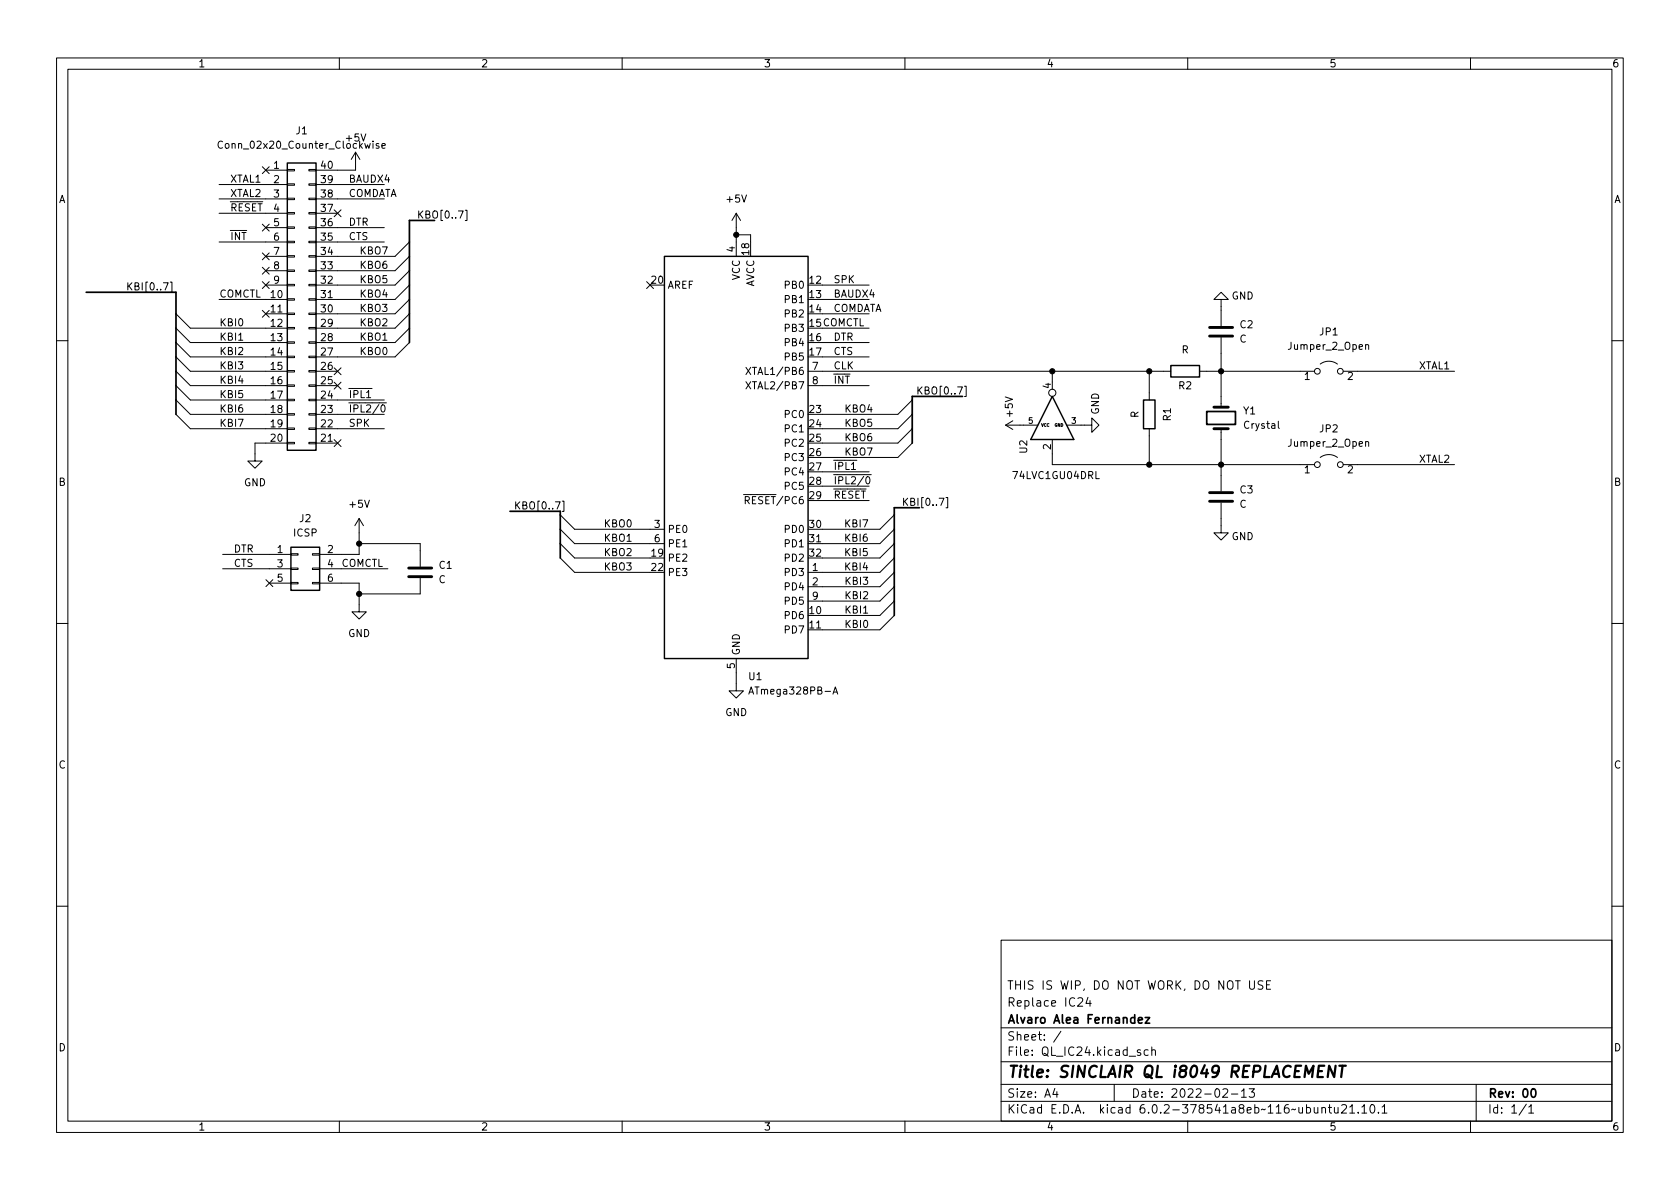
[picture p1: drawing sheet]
<svg xmlns="http://www.w3.org/2000/svg" width="297mm" height="210mm" viewBox="0 0 297 210" stroke-linecap="round" stroke-linejoin="round" font-family="sans-serif">
<g fill="none" stroke="#000" stroke-width=".18">
<path d="M10 10.2h277v190.1h-277zM12 12.2h273v186.1h-273zM60 10.2v2M110 10.2v2M160 10.2v2M210 10.2v2M260 10.2v2M38.7 32.6h12.1M38.7 35.2h12.1M38.7 37.7h12.1M39.3 25.1a.6 .6 0 0 0-.8 .4 .6 .6 0 0 0 .6 .7l.2-.1M46.4 39.6l1.2 1.3"/>
<path d="M46.4 29.5l1.2 1.2M47 30.1h3.8M47.6 39.6l-1.2 1.3M47.6 29.5l-1.2 1.2M50.8 37.6h1.3v.2h-1.3zM50.8 35h1.3v.3h-1.3zM50.8 32.5h1.3v.3h-1.3zM50.8 30h1.3v.2h-1.3zM54.6 37.6h1.3v.2h-1.3zM54.6 35h1.3v.3h-1.3zM54.6 32.5h1.3v.3h-1.3zM54.6 30h1.3v.2h-1.3z"/>
<path d="M55.9 32.6h12M55.9 35.2h12M55.9 37.7h3.8M59.1 37.1l1.2 1.2M60.3 37.1l-1.2 1.2M62.9 26.9l-.8 1.3M62.9 26.9v3.2h-7M62.9 26.9l.7 1.3M67 25.4h-.3l-.2 .2 .1 .1 .4 .2v.3h-.5M67.5 25.8l.6-.1v-.3h-.4l-.2 .2 .1 .6h.5M81.1 37.3h.8l-.5 1.3M82.3 37.2h.3v1.8h-.3"/>
<path d="M130.2 37.7l-.8 1.3M130.2 37.7v7.6M130.2 37.7l.7 1.3M28.9 50h.8l-.5 1.3M30.1 49.9h.3v1.8h-.3M31.1 55.5l2.6 2.5h17.1M31.1 58l2.6 2.6h17.1M38.7 53h12.1M38.7 42.8h12.1M46.4 47.3l1.2 1.2M46.4 44.7l1.2 1.2M46.4 49.8l1.2 1.2"/>
<path d="M46.4 54.9l1.2 1.2M47 55.5h3.8M47 50.4h3.8M47 47.9h3.8M47 45.3h3.8M47 40.3h3.8M47.6 47.3l-1.2 1.2M47.6 44.7l-1.2 1.2M47.6 49.8l-1.2 1.2M47.6 54.9l-1.2 1.2M50.8 57.9h1.3v.3h-1.3zM50.8 55.4h1.3v.2h-1.3z"/>
<path d="M50.8 52.8h1.3v.3h-1.3zM50.8 50.3h1.3v.2h-1.3zM50.8 47.7h1.3v.3h-1.3zM50.8 45.2h1.3v.3h-1.3zM50.8 42.7h1.3v.2h-1.3zM50.8 40.1h1.3v.3h-1.3zM54.6 57.9h1.3v.3h-1.3zM54.6 55.4h1.3v.2h-1.3zM54.6 52.8h1.3v.3h-1.3zM54.6 50.3h1.3v.2h-1.3zM54.6 47.7h1.3v.3h-1.3zM54.6 45.2h1.3v.3h-1.3z"/>
<path d="M54.6 42.7h1.3v.2h-1.3zM54.6 40.1h1.3v.3h-1.3zM55.9 42.8h12M55.9 40.3h12M72.4 50.4l-2.6 2.6h-13.9M72.4 53l-2.6 2.5h-13.9M72.4 55.5l-2.6 2.5h-13.9M72.4 58l-2.6 2.6h-13.9M72.4 47.9l-2.6 2.5h-13.9M72.4 45.3l-2.6 2.6h-13.9M72.4 42.8l-2.6 2.5h-13.9M114.3 49.8l1.2 1.2"/>
<path d="M115.5 49.8l-1.2 1.2M130.2 41.5h2.5v1.3M145.4 53h8.3M145.4 55.5h8.3M145.4 58h8.3M145.4 50.4h8.3M215.9 53h1.3l-1.3-1.3-1.3 1.3h1.3v4.7M215.9 59.7v12.3M10 60.2h2M31.1 63.1l2.6 2.6h17.1M31.1 65.7l2.6 2.5h17.1M31.1 60.6l2.6 2.5h17.1"/>
<path d="M31.1 68.2l2.6 2.5h17.1M31.1 70.7l2.6 2.6h17.1M31.1 73.3l2.6 2.5h17.1M42.2 60.2h.7M50.8 78.2h1.3v.3h-1.3zM50.8 75.7h1.3v.2h-1.3zM50.8 73.1h1.3v.3h-1.3zM50.8 70.6h1.3v.3h-1.3zM50.8 68.1h1.3v.2h-1.3zM50.8 65.5h1.3v.3h-1.3zM50.8 63h1.3v.2h-1.3zM50.8 60.4h1.3v.3h-1.3z"/>
<path d="M50.8 78.4h-5.7v3.1h1.3l-1.3 1.3-1.3-1.3h1.3M54.6 78.2h1.3v.3h-1.3zM54.6 75.7h1.3v.2h-1.3zM54.6 73.1h1.3v.3h-1.3zM54.6 70.6h1.3v.3h-1.3zM54.6 68.1h1.3v.2h-1.3zM54.6 65.5h1.3v.3h-1.3zM54.6 63h1.3v.2h-1.3zM54.6 60.4h1.3v.3h-1.3zM55.9 65.7h3.8M55.9 68.2h3.8M55.9 70.7h12"/>
<path d="M55.9 73.3h12M55.9 75.8h12M55.9 78.4h3.8M59.1 77.7l1.2 1.3M59.1 65l1.2 1.3M59.1 67.6l1.2 1.2M60.3 67.6l-1.2 1.2M60.3 65l-1.2 1.3M60.3 77.7l-1.2 1.3M72.4 60.6l-2.6 2.5h-13.9M131.9 65l.8 1.2M131.9 67.5l.8 1.3"/>
<path d="M132.7 65l-.8 1.2M132.7 67.5l-.8 1.3M142.9 65.7h64.1M142.9 68.2h10.8M145.4 60.6h8.3M145.4 63.1h8.3M161.3 70.7l-2.6 2.6h-13.3M161.3 73.3l-2.6 2.5h-13.3M161.3 75.8l-2.6 2.6h-13.3M161.3 78.4l-2.6 2.5h-13.3M169.3 68.4h.9l-.6 1.3M170.5 68.3h.3v1.8h-.3"/>
<path d="M177.8 75.2h5.7M177.8 75.2l1.3 .7M179.1 74.4l-1.3 .8M186.1 65.7v1.9M186.1 77.7v4.5h46.3M188.6 75.2h4.4v1.2l1.3-1.2-1.3-1.3v1.3M203.2 65.7v5M203.2 75.8v6.4M212.1 65.7h20.3M215.9 75.8v11.1M226 74.5v1.1l.2 .2M233.4 64.4a2.54 2.54 0 0 1 3.1 0"/>
<path d="M237.5 65.7h19.7M241.5 78.2l.1-.1h.3l.1 .8M241.5 61.1l.1-.2 .3 .1 .1 .8M285 60.2h2M39.4 98h12M51.4 97.9h1.3v.3h-1.3zM55.2 97.9h1.3v.3h-1.3zM63.5 91.7l-.8 1.3M63.5 91.7v6.3h-7M63.5 91.7l.8 1.3M63.5 96.1h10.8v4.1M98.2 88.7h.8l-.5 1.3"/>
<path d="M99.1 98.7l2.5 2.5h13.3M99.1 91.1l2.5 2.5h15.9M99.1 93.6l2.5 2.5h15.9M99.1 96.1l2.5 2.6h13.3M99.4 88.6h.3v1.8h-.3M145.4 83.4h8.3M145.4 86h8.3M145.4 88.5h8.3M158.1 98.7l-2.5 2.5h-12.7M158.1 91.1l-2.5 2.5h-10.2M158.1 93.6l-2.5 2.5h-12.7M158.1 96.1l-2.5 2.6h-10.2"/>
<path d="M166.1 88.1h.8l-.5 1.3M167.3 88h.3v1.8h-.3M215.9 88.9v5.3h1.3l-1.3 1.3-1.3-1.3h1.3M233.4 80.9a2.54 2.54 0 0 1 3.1 0M237.5 82.2h19.7M10 110.2h2M39.4 100.6h12M47 102.5l1.2 1.2M47.6 103.1h3.8M48.2 102.5l-1.2 1.2M51.4 103h1.3v.2h-1.3zM51.4 100.5h1.3v.2h-1.3z"/>
<path d="M55.2 103h1.3v.2h-1.3zM55.2 100.5h1.3v.2h-1.3zM56.5 103.1h7v5.1h-1.3l1.3 1.3 1.3-1.3h-1.3M56.5 100.6h12.1M74.3 102.2v2.8h-10.8M130.2 116.5v5.7h1.2l-1.2 1.2-1.3-1.2h1.3M152.7 108.4h.7M158.1 108.8l-2.5 2.6h-12.7M158.1 101.2l-2.5 2.6h-12.7M158.1 103.8l-2.5 2.5h-12.7M158.1 106.3l-2.5 2.5h-10.2M285 110.2h2"/>
<path d="M132.4 122.7l.4-1.2 .4 1.2M132.5 122.4h.6M147.3 122.7l.4-1.2 .4 1.2M147.4 122.4h.6M10 160.2h2M177 166.3h108v32h-108zM190.6 176.6l.5-.2 .3 .2v.3l-.9 1h.9M192.4 176.4l-.4 1h.9M192.7 176.9v1M220.9 173.4v1.2l.3 .3h.4l.2-.3v-1.2M223.3 173.5l-.6-.1-.3 .3 .2 .4 .6 .3v.4l-.2 .1h-.6M223.9 174.1h.5"/>
<path d="M224.6 173.4h-.7v1.5h.7M285 160.2h2M60 198.3v2M110 198.3v2M160 198.3v2M177 194.8h108M177 191.8h108M177 187.8h108M177 181.8h108M186.5 192.5l-.4 1h1M186.9 193v1M187.6 182.4l-1.3 1.9"/>
<path d="M197 191.8v3M201.6 185.7l-.3-.1-.2 .2v.3l.5 .1v.4h-.5M203 185.7l-.4-.1-.3 .3v.4l.1 .3h.6M203.6 185.8l.3-.2 .3 .1 .1 .9M203.6 185.1v1.5M210 198.3v2M216.2 192.7l.6-.2 .2 .2 .1 .3-1 1h1M217.7 193.5h1.2M219.5 193l.4-.5v1.5M219.5 194h.9M220.9 192.5h.9l-.5 .6 .4 .1v.7l-.2 .1h-.4l-.2-.1M233.7 196l.2-.2 .4 .1 .1 .9"/>
<path d="M233.7 195.8v1M234.9 195.8h.5M235.1 195.3v1.3l.3 .2M235.9 195.8l.1 1h.4l.2-.1M236.6 195.8v1M237.2 195.5l.6-.2 .2 .2 .1 .3-1 1h1M238.6 195.8l.5-.5v1.5M238.6 196.8h.9M240.1 196.7v.1M240.8 195.8l.4-.5v1.5M240.8 196.8h.8M242.4 195.4l.2-.1a.81 .81 0 0 1 .6 .7 .81 .81 0 0 1-.3 .8h-.2a.81 .81 0 0 1-.6-.6 .81 .81 0 0 1 .3-.8z"/>
<path d="M243.7 196.7v.1M244.4 195.8l.4-.5v1.5M244.4 196.8h.8M260 198.3v2M261 191.8v6.5M269.9 195.3l-1.3 1.9M270.3 195.8l.4-.5v1.5M270.3 196.8h.9"/>
<circle cx="186.1" cy="69.5" r=".63"/>
<circle cx="232.9" cy="65.7" r=".51"/>
<circle cx="237" cy="65.7" r=".51"/>
<circle cx="232.9" cy="82.2" r=".51"/>
<circle cx="237" cy="82.2" r=".51"/>
</g>
<path d="M76.8 39h-4.4v21.6M15.2 51.7h15.9v21.6M170.2 70.1h-8.9v8.3M213.4 72.8h5v2.3h-5zM90.2 90.4h8.9v8.3M162.6 89.8h-4.5v19M202.5 179.9h.8l-.8 1h.8M201.3 180.4l.7-.1-.1-.3-.4-.1-.2 .2v.8h.6M270.9 192.6l.2-.1a.81 .81 0 0 1 .5 .7 .81 .81 0 0 1-.3 .8h-.1a.81 .81 0 0 1-.6-.6 .81 .81 0 0 1 .3-.8z" fill="none" stroke="#000" stroke-width=".3"/>
<path d="M236.1 188.5l-.2 2-.9-2-.2 2M236.8 188.5h1.2M237.4 188.5l-.3 2" fill="none" stroke="#000" stroke-width=".4"/>
<path d="M213.9 57.9h4M213.9 59.4h4M214.6 72h2.6M214.6 75.8h2.6M213.9 88.6h4M213.9 87.1h4M72.3 102h4M72.3 100.5h4" fill="none" stroke="#000" stroke-width=".51"/>
<path d="M50.8 28.8h5.1v50.8h-5.1zM117.5 45.3h25.4v71.2h-25.4zM182.2 77.7h7.7zM182.2 77.7l3.9-7.6 3.8 7.6M202.2 70.7h2v5.1h-2zM207 64.6h5.1v2.1h-5.1zM51.4 96.8h5.1v7.6h-5.1z" fill="none" stroke="#000" stroke-width=".25"/>
<g fill="#000" stroke="#000" stroke-width=".18">
<circle cx="130.2" cy="41.5" r=".46"/>
<circle cx="186.1" cy="65.7" r=".46"/>
<circle cx="203.2" cy="65.7" r=".46"/>
<circle cx="215.9" cy="65.7" r=".46"/>
<circle cx="63.5" cy="96.1" r=".46"/>
<circle cx="203.2" cy="82.2" r=".46"/>
<circle cx="215.9" cy="82.2" r=".46"/>
<circle cx="63.5" cy="105" r=".46"/>
</g>
<text font-size="2.8" x="178" y="190.6">Title: SINCLAIR QL i8049 REPLACEMENT</text>
<g font-size="2.1">
<text x="178" y="178">Replace IC24</text>
<text x="178" y="175">THIS IS WIP, DO NOT WORK, DO NOT USE</text>
<text x="178" y="184">Sheet: /</text>
<text x="178" y="181">Alvaro Alea Fernandez</text>
<text x="178" y="186.7">File: QL_IC24.kicad_sch</text>
<text x="178" y="196.9">KiCad E.D.A. kicad 6.0.2-378541a8eb~116~ubuntu21.10.1</text>
<text x="178" y="194.1">Size: A4</text>
<text x="200" y="194.1">Date: 2022-02-13</text>
<text x="263" y="194.1">Rev: 00</text>
<text x="263" y="196.9">Id: 1/1</text>
</g>
<g font-size="1.8">
<text x="35" y="11.9">1</text>
<text x="85" y="11.9">2</text>
<text x="135" y="11.9">3</text>
<text x="185" y="11.9">4</text>
<text x="235" y="11.9">5</text>
<text x="285" y="11.9">6</text>
<text x="52.4" y="23.7">J1</text>
<text x="39.4" y="26.3">Conn_02x20_Counter_Clockwise</text>
<text x="48.4" y="29.8">1</text>
<text x="56.8" y="29.8">40</text>
<text x="61.3" y="25">+5V</text>
<text x="10.3" y="35.9">A</text>
<text x="40.6" y="34.8">XTAL2</text>
<text x="40.6" y="32.3">XTAL1</text>
<text x="48.4" y="32.4">2</text>
<text x="48.4" y="34.9">3</text>
<text x="56.8" y="34.9">38</text>
<text x="56.8" y="32.4">39</text>
<text x="61.6" y="32.3">BAUDX4</text>
<text x="61.6" y="34.8">COMDATA</text>
<text x="128.6" y="35.8">+5V</text>
<text x="285.3" y="35.9">A</text>
<text x="40.6" y="37.4">~{RESET}4</text>
<text x="48.4" y="40">5</text>
<text x="56.8" y="40">36</text>
<text x="56.8" y="37.5">37</text>
<text x="61.6" y="39.9">DTR</text>
<text x="73.7" y="38.6">KBO[0..7]</text>
<text x="40.6" y="42.4">~{INT}</text>
<text x="48.4" y="42.5">6</text>
<text x="48.4" y="45.1">7</text>
<text x="48.4" y="47.6">8</text>
<text x="56.8" y="47.6">33</text>
<text x="56.8" y="45.1">34</text>
<text x="56.8" y="42.5">35</text>
<text x="61.6" y="42.4">CTS</text>
<text x="63.5" y="47.5">KBO6</text>
<text x="63.5" y="45">KBO7</text>
<text x="129.9" y="44.6" transform="rotate(-90 129.9 44.6)">4</text>
<text x="132.5" y="45" transform="rotate(-90 132.5 45)">18</text>
<text x="22.2" y="51.3">KBI[0..7]</text>
<text x="38.7" y="52.6">COMCTL</text>
<text x="47.9" y="52.7">10</text>
<text x="48.4" y="50.2">9</text>
<text x="56.8" y="52.7">31</text>
<text x="56.8" y="50.2">32</text>
<text x="63.5" y="52.6">KBO4</text>
<text x="63.5" y="50.1">KBO5</text>
<text x="115.2" y="50.2">20</text>
<text x="118" y="51">AREF</text>
<text x="130.8" y="49.6" transform="rotate(-90 130.8 49.6)">VCC</text>
<text x="133.3" y="50.9" transform="rotate(-90 133.3 50.9)">AVCC</text>
<text x="138.9" y="51">PB0</text>
<text x="138.9" y="53.6">PB1</text>
<text x="143.2" y="50.2">12</text>
<text x="143.2" y="52.7">13</text>
<text x="147.3" y="52.6">BAUDX4</text>
<text x="147.3" y="50.1">SPK</text>
<text x="217.7" y="53">GND</text>
<text x="38.7" y="57.7">KBI0</text>
<text x="47.9" y="55.2">11</text>
<text x="47.9" y="57.8">12</text>
<text x="56.8" y="57.8">29</text>
<text x="56.8" y="55.2">30</text>
<text x="63.5" y="57.7">KBO2</text>
<text x="63.5" y="55.1">KBO3</text>
<text x="138.9" y="56.1">PB2</text>
<text x="138.9" y="58.7">PB3</text>
<text x="143.2" y="55.2">14</text>
<text x="143.2" y="57.8">15COMCTL</text>
<text x="147.3" y="55.1">COMDATA</text>
<text x="219.3" y="58">C2</text>
<text x="233.4" y="59.3">JP1</text>
<text x="38.7" y="65.3">KBI3</text>
<text x="38.7" y="62.8">KBI2</text>
<text x="38.7" y="60.2">KBI1</text>
<text x="47.9" y="60.3">13</text>
<text x="47.9" y="62.9">14</text>
<text x="47.9" y="65.4">15</text>
<text x="56.8" y="65.4">26</text>
<text x="56.8" y="62.9">27</text>
<text x="56.8" y="60.3">28</text>
<text x="63.5" y="62.8">KBO0</text>
<text x="63.5" y="60.2">KBO1</text>
<text x="138.9" y="61.2">PB4</text>
<text x="138.9" y="63.7">PB5</text>
<text x="143.2" y="60.3">16</text>
<text x="143.2" y="62.9">17</text>
<text x="143.7" y="65.4">7</text>
<text x="147.3" y="60.2">DTR</text>
<text x="147.3" y="62.8">CTS</text>
<text x="147.3" y="65.3">CLK</text>
<text x="208.9" y="62.5">R</text>
<text x="219.2" y="60.6">C</text>
<text x="228" y="61.8">Jumper_2_Open</text>
<text x="250.8" y="65.3">XTAL1</text>
<text x="38.7" y="67.8">KBI4</text>
<text x="38.7" y="70.4">KBI5</text>
<text x="47.9" y="67.9">16</text>
<text x="47.9" y="70.5">17</text>
<text x="56.8" y="70.5">24</text>
<text x="56.8" y="67.9">25</text>
<text x="61.6" y="70.4">~{IPL1}</text>
<text x="132.8" y="66.3">XTAL1/PB6</text>
<text x="132.8" y="68.8">XTAL2/PB7</text>
<text x="143.7" y="67.9">8</text>
<text x="147.3" y="67.8">~{INT}</text>
<text x="161.9" y="69.7">KBO[0..7]</text>
<text x="185.8" y="68.7" transform="rotate(-90 185.8 68.7)">4</text>
<text x="208.4" y="68.8">R2</text>
<text x="230.6" y="67.2">1</text>
<text x="238.3" y="67.2">2</text>
<text x="38.7" y="75.5">KBI7</text>
<text x="38.7" y="72.9">KBI6</text>
<text x="47.9" y="73">18</text>
<text x="47.9" y="75.6">19</text>
<text x="56.8" y="75.6">22</text>
<text x="56.8" y="73">23</text>
<text x="61.6" y="72.9">~{IPL2/0}</text>
<text x="61.6" y="75.5">SPK</text>
<text x="138.9" y="73.9">PC0</text>
<text x="138.9" y="76.4">PC1</text>
<text x="143.2" y="73">23</text>
<text x="143.2" y="75.6">24</text>
<text x="149.2" y="72.9">KBO4</text>
<text x="149.2" y="75.5">KBO5</text>
<text x="179.1" y="73.6" transform="rotate(-90 179.1 73.6)">+5V</text>
<text x="194.3" y="73.3" transform="rotate(-90 194.3 73.3)">GND</text>
<text x="201.3" y="73.9" transform="rotate(-90 201.3 73.9)">R</text>
<text x="207" y="74.4" transform="rotate(-90 207 74.4)">R1</text>
<text x="219.9" y="73.3">Y1</text>
<text x="220.1" y="75.8">Crystal</text>
<text x="233.4" y="76.4">JP2</text>
<text x="47.9" y="78.1">20</text>
<text x="56.8" y="78.1">21</text>
<text x="138.9" y="79">PC2</text>
<text x="138.9" y="81.5">PC3</text>
<text x="143.2" y="78.1">25</text>
<text x="143.2" y="80.6">26</text>
<text x="143.2" y="83.2">27</text>
<text x="147.3" y="83.1">~{IPL1}</text>
<text x="149.2" y="80.5">KBO7</text>
<text x="149.2" y="78">KBO6</text>
<text x="181.6" y="80.1" transform="rotate(-90 181.6 80.1)">U2</text>
<text x="185.8" y="79.5" transform="rotate(-90 185.8 79.5)">2</text>
<text x="228" y="79">Jumper_2_Open</text>
<text x="230.6" y="83.7">1</text>
<text x="238.3" y="83.7">2</text>
<text x="250.8" y="81.8">XTAL2</text>
<text x="10.3" y="85.9">B</text>
<text x="43.1" y="86">GND</text>
<text x="61.9" y="89.8">+5V</text>
<text x="131.2" y="89.1">~{RESET}/PC6</text>
<text x="138.9" y="84.1">PC4</text>
<text x="138.9" y="86.6">PC5</text>
<text x="143.2" y="85.7">28</text>
<text x="143.2" y="88.3">29</text>
<text x="147.3" y="85.6">~{IPL2/0}</text>
<text x="147.3" y="88.2">~{RESET}</text>
<text x="159.4" y="89.4">KBI[0..7]</text>
<text x="179.3" y="84.7">74LVC1GU04DRL</text>
<text x="219.2" y="89.8">C</text>
<text x="219.3" y="87.2">C3</text>
<text x="285.3" y="85.9">B</text>
<text x="51.9" y="94.9">ICSP</text>
<text x="53" y="92.3">J2</text>
<text x="90.8" y="90.1">KBO[0..7]</text>
<text x="106.7" y="95.8">KBO1</text>
<text x="106.7" y="93.2">KBO0</text>
<text x="115.7" y="93.3">3</text>
<text x="115.7" y="95.9">6</text>
<text x="118" y="94.2">PE0</text>
<text x="138.9" y="94.2">PD0</text>
<text x="143.2" y="93.3">30</text>
<text x="143.2" y="95.9">31</text>
<text x="149.6" y="95.8">KBI6</text>
<text x="149.6" y="93.2">KBI7</text>
<text x="217.7" y="95.5">GND</text>
<text x="41.3" y="100.2">CTS</text>
<text x="41.3" y="97.7">DTR</text>
<text x="49" y="97.8">1</text>
<text x="49" y="100.3">3</text>
<text x="57.9" y="97.8">2</text>
<text x="57.9" y="100.3">4</text>
<text x="60.3" y="100.2">COMCTL</text>
<text x="77.7" y="100.6">C1</text>
<text x="106.7" y="100.9">KBO3</text>
<text x="106.7" y="98.3">KBO2</text>
<text x="115.2" y="98.4">19</text>
<text x="115.2" y="101">22</text>
<text x="118" y="99.3">PE2</text>
<text x="118" y="101.8">PE3</text>
<text x="118" y="96.8">PE1</text>
<text x="138.9" y="101.8">PD3</text>
<text x="138.9" y="96.8">PD1</text>
<text x="138.9" y="99.3">PD2</text>
<text x="143.2" y="98.4">32</text>
<text x="143.7" y="101">1</text>
<text x="149.6" y="98.3">KBI5</text>
<text x="149.6" y="100.9">KBI4</text>
<text x="49" y="102.9">5</text>
<text x="57.9" y="102.9">6</text>
<text x="77.5" y="103.1">C</text>
<text x="138.9" y="104.4">PD4</text>
<text x="138.9" y="106.9">PD5</text>
<text x="143.7" y="103.5">2</text>
<text x="143.7" y="106">9</text>
<text x="149.2" y="105.9">KBI2</text>
<text x="149.2" y="103.4">KBI3</text>
<text x="61.5" y="112.6">GND</text>
<text x="138.9" y="109.5">PD6</text>
<text x="138.9" y="112">PD7</text>
<text x="143.2" y="108.6">10</text>
<text x="143.2" y="111.1">11</text>
<text x="149.2" y="111">KBI0</text>
<text x="149.2" y="108.5">KBI1</text>
<text x="129.9" y="118.2" transform="rotate(-90 129.9 118.2)">5</text>
<text x="130.8" y="115.9" transform="rotate(-90 130.8 115.9)">GND</text>
<text x="132.4" y="120.3">U1</text>
<text x="133.1" y="122.8">ATmega328PB-A</text>
<text x="128.2" y="126.6">GND</text>
<text x="10.3" y="135.9">C</text>
<text x="285.3" y="135.9">C</text>
<text x="10.3" y="185.9">D</text>
<text x="285.3" y="185.9">D</text>
<text x="35" y="199.9">1</text>
<text x="85" y="199.9">2</text>
<text x="135" y="199.9">3</text>
<text x="185" y="199.9">4</text>
<text x="235" y="199.9">5</text>
<text x="285" y="199.9">6</text>
</g>
<g font-size="1.4">
<text x="181.9" y="74.9">5</text>
<text x="189.5" y="74.9">3</text>
</g>
<g font-size=".7">
<text x="184" y="75.4">VCC</text>
<text x="186.5" y="75.4">GND</text>
</g>
</svg>
